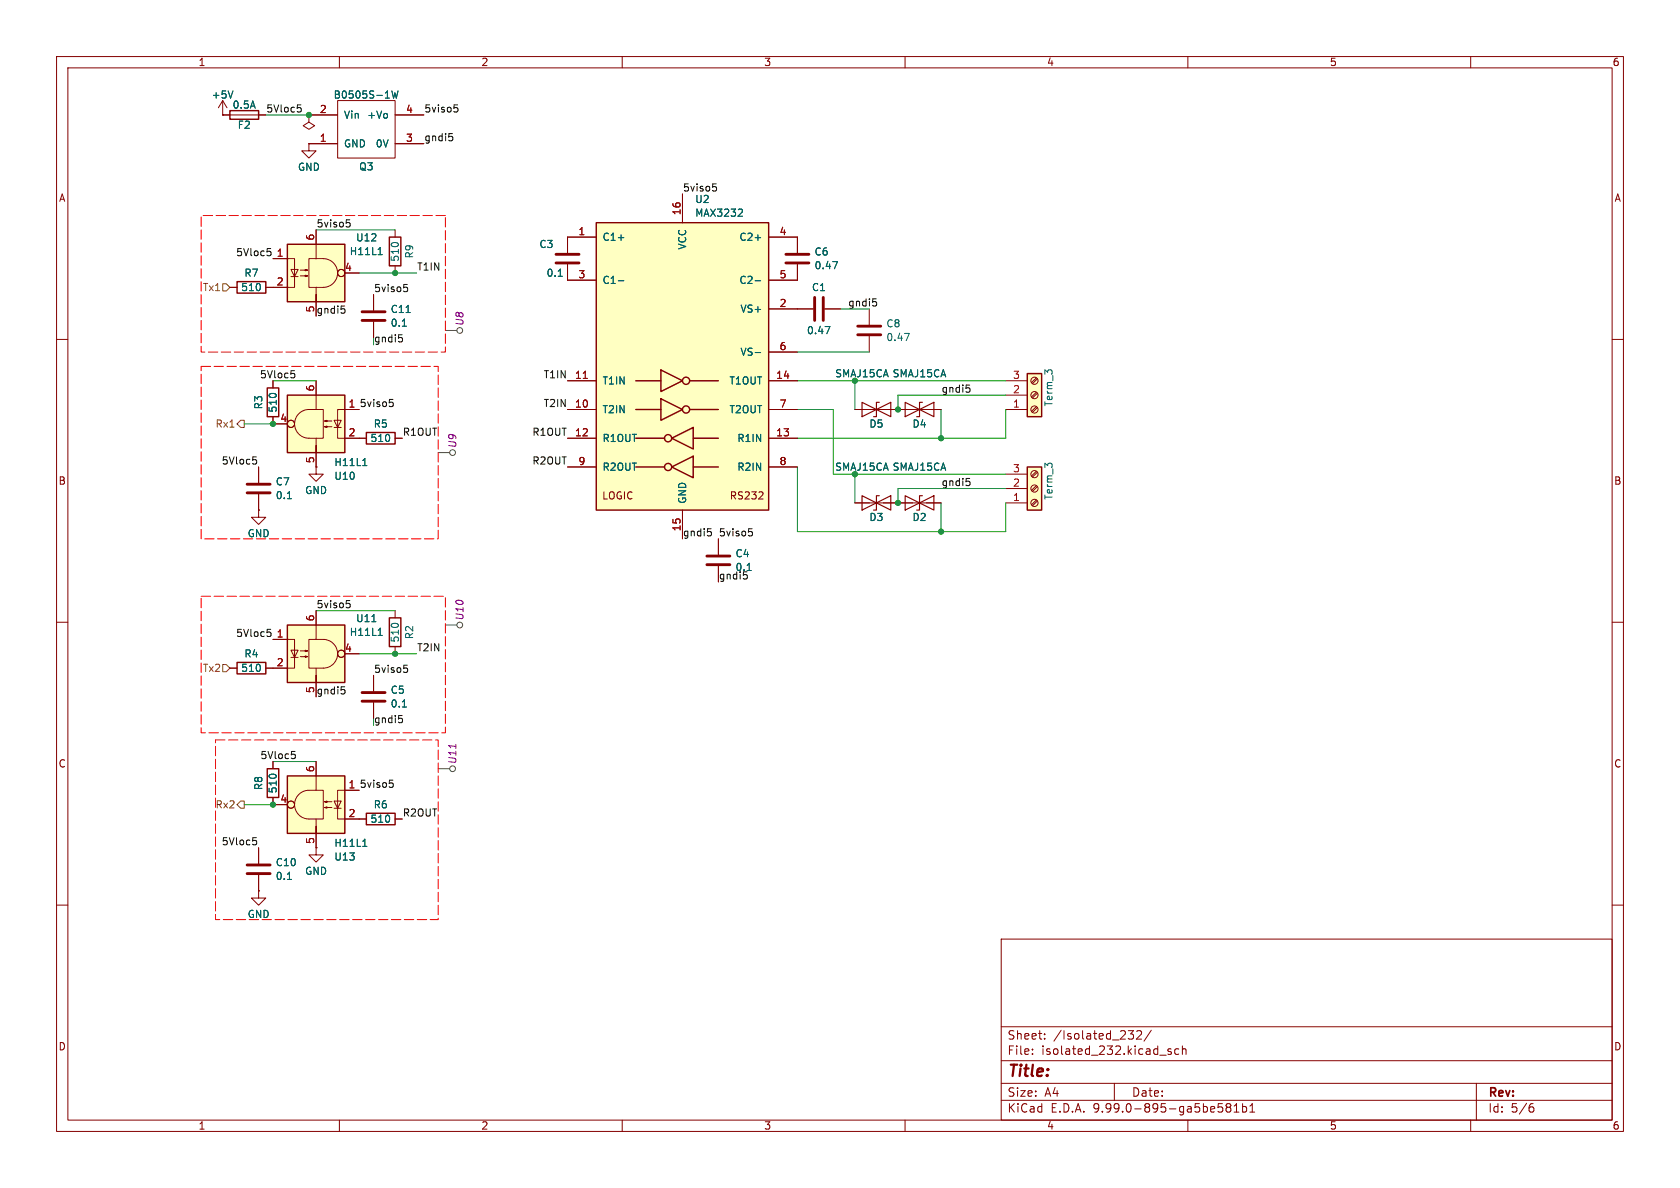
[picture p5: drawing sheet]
<svg xmlns="http://www.w3.org/2000/svg" width="297mm" height="210mm" viewBox="0 0 297 210" stroke-linecap="round" stroke-linejoin="round" font-family="sans-serif">
<g fill="none" stroke="#840000" stroke-width=".18">
<path d="M10 10h277v190h-277zM12 12h273v186h-273zM60 10v2M110 10v2M160 10v2M210 10v2M260 10v2M10 60h2M285 60h2M10 110h2M285 110h2M10 160h2"/>
<path d="M177 166h108v32h-108zM285 160h2M60 198v2M110 198v2M160 198v2M177 194.5h108M177 191.5h108M177 187.5h108M177 181.5h108M182.5 186.3v.1M182.5 185.5v.1M184.7 183.6v.1"/>
<path d="M184.7 182.8v.1M197 191.5v3M199.5 182.2h.9l-.5 .6M200.1 182.8l.3 .3v.3l-.3 .3M201 182.3l.5-.1 .2 .1 .1 .3-.9 1.1h.9M203.5 182.1l-1.3 2M207 185.5l-.3-.1-.2 .2v.2l.5 .2v.3h-.5M208.4 185.5l-.4-.1-.3 .3v.4l.1 .2h.6M209 185.5l.2-.1 .4 .1 .1 .9M209 184.9v1.5M210 198v2M215.4 195.1h.7"/>
<path d="M215.9 195.7l.3 .3v.3l-.3 .3M217 195.7l-.3-.2 .3-.4 .5 .1 .1 .2-.3 .3M217 195.7l-.3 .3 .1 .5 .2 .1 .5-.1 .1-.2-.1-.4-.2-.2M217 195.7h.3M218.2 196.6h.8M218.2 195.5l.4-.4v1.5M219.7 195.7l.4-.1 .3 .3v.4l-.2 .2h-.5M219.7 195.1v1.5M221 196.6h.8M221 195.5l.4-.4v1.5M260 198v2M261 191.5v6.5"/>
<path d="M270.6 195.7h.4l.2 .3-.1 .5-.5 .1M271 195.1l-.4 .1"/>
</g>
<path d="M50.8 137.2h10.2v10.1h-10.2z" fill="#ffffc2"/>
<path d="M50.8 137.2h10.2v10.1h-10.2z" fill="none" stroke="#840000" stroke-width=".25"/>
<g fill="none" stroke="#840000" stroke-width=".18">
<path d="M55.9 82.6v1.2h1.2l-1.2 1.3-1.3-1.3h1.3M55.9 82.6h.1M55.9 134.6v5.1M63.5 139.7h-3.8v5.1h3.8M48.3 142.2h2.5M52.8 140.5a2.54 2.54 0 0 1 1.8-.8h2.5v5.1h-2.5a2.54 2.54 0 0 1-2.3-1.6 2.54 2.54 0 0 1 .5-2.7zM55.9 144.8v2.5v-1.2M55.9 147.3v2.6M57.4 141.7l.4-.1v.3l-.4-.2h1.3M57.4 142.7l.4-.1v.3l-.4-.2h1.3M59.1 141.6h1.2l-.6 1.3zM59.1 142.9h1.2"/>
<circle cx="51.4" cy="142.2" r=".63"/>
</g>
<path d="M64.1 149.6h.8M64.4 148.5l.1-.2v1.3" fill="none" stroke="#006464" stroke-width=".18"/>
<path d="M50.8 69.9h10.2v10.1h-10.2z" fill="#ffffc2"/>
<path d="M50.8 69.9h10.2v10.1h-10.2zM41.9 117.1h5.1v2h-5.1zM47.2 135.9h2.1v5.1h-2.1z" fill="none" stroke="#840000" stroke-width=".25"/>
<g fill="none" stroke="#840000" stroke-width=".18">
<path d="M48.3 74.9h2.5M52.8 73.1a2.54 2.54 0 0 1 1.8-.7h2.5v5.1h-2.5a2.54 2.54 0 0 1-2.3-1.6 2.54 2.54 0 0 1 .5-2.8zM55.9 77.5v2.5v-1.3M55.9 67.3v5.1M57.4 74.4l.4-.1v.2l-.4-.1h1.3M57.4 75.4l.4-.1v.3l-.4-.2h1.3M59.1 74.3h1.2l-.6 1.3zM59.1 75.6h1.2M63.5 72.4h-3.8v5.1h3.8M45.7 90.2v1.2h1.3l-1.3 1.3-1.3-1.3h1.3M45.7 90.2h.1M45.7 82.6v2.7"/>
<path d="M45.7 87.4v2.8M55.9 80v2.6M40.6 118.1h1.3M47 118.1h1.3M48.3 134.6v1.3M45.7 157.5v1.3h1.3l-1.3 1.2-1.3-1.2h1.3M45.7 157.5h.1M45.7 149.9v2.8M45.7 154.7v2.8M48.3 141v1.2M55.9 149.9v1.2h1.2l-1.2 1.3-1.3-1.3h1.3M55.9 149.9h.1"/>
<circle cx="51.4" cy="74.9" r=".63"/>
</g>
<path d="M50.8 88.2h.7M64.1 82.3h.8M64.4 81.2l.1-.2v1.3M50.8 155.5h.7" fill="none" stroke="#006464" stroke-width=".18"/>
<path d="M43.7 85.6h4.1M43.7 87.1h4.1M43.7 152.9h4.1M43.7 154.4h4.1" fill="none" stroke="#840000" stroke-width=".51"/>
<path d="M50.8 110.5h10.2v10.2h-10.2z" fill="#ffffc2"/>
<path d="M50.8 110.5h10.2v10.2h-10.2zM68.8 109.2h2.1v5.1h-2.1zM64.8 143.8h5v2h-5z" fill="none" stroke="#840000" stroke-width=".25"/>
<g fill="none" stroke="#840000" stroke-width=".18">
<path d="M39.4 17.8l-.8 1.3M39.4 17.8l.7 1.3M39.4 17.8v2.5M39.4 20.3h.1M153.7 54.6v2.8M153.7 59.4v2.8M127 95.3v2.7M48.3 113h3.8v5.1h-3.8M51.4 114.9h1.3l-.6 1.3zM51.4 116.2h1.3M53.1 115.1h1.3l-.4 .1v-.3l.4 .2M53.1 116.1h1.3l-.4 .1v-.2l.4 .1"/>
<path d="M54.6 113h2.5a2.54 2.54 0 0 1 2.6 2.6 2.54 2.54 0 0 1-2.6 2.5h-2.5zM55.9 118.1v2.6v-1.3M55.9 108v5M61 115.6h2.5M66 119.4v2.8M69.8 108v1.2M69.8 114.3v1.3M127 100.1v2.8M55.9 120.7v2.5M66 124.2v2.8M63.5 144.8h1.3M69.8 144.8h1.3"/>
<circle cx="60.3" cy="115.6" r=".63"/>
</g>
<path d="M41.2 16.1l-.4 1.2M159.9 58.9h.9l-.6 1.3M65.7 109.9h.8M66.9 112.3h.7M67.1 111.2l.1-.1v1.2M132.1 100.9h.7M71.1 125h.8" fill="none" stroke="#006464" stroke-width=".18"/>
<path d="M151.6 57.7h4.1M151.6 59.2h4.1M125 98.3h4M125 99.8h4M64 122.4h4.1M64 124h4.1" fill="none" stroke="#840000" stroke-width=".51"/>
<path d="M50.8 43.2h10.2v10.1h-10.2z" fill="#ffffc2"/>
<path d="M40.6 19.6h5.1v1.5h-5.1zM41.9 49.8h5.1v2h-5.1zM50.8 43.2h10.2v10.1h-10.2zM68.8 41.9h2.1v5.1h-2.1zM47.2 68.6h2.1v5.1h-2.1zM64.8 76.5h5v2h-5z" fill="none" stroke="#840000" stroke-width=".25"/>
<g fill="none" stroke="#840000" stroke-width=".18">
<path d="M59.7 17.8h10.1v10.1h-10.1zM39.4 20.3h7.6M54.6 25.4v1.3h1.3l-1.3 1.2-1.3-1.2h1.3M54.6 25.4h.1M54.6 20.3v1.3l1 .6-1 .7-1-.7 1-.6M54.6 20.3h.1M54.6 20.3h5.1M54.6 25.4h5.1M69.8 20.3h5.1M69.8 25.4h5.1M40.6 50.8h1.3M48.3 45.7h3.8v5.1h-5.1"/>
<path d="M51.4 47.6h1.3l-.6 1.3zM51.4 48.9h1.3M53.1 47.8h1.3l-.4 .1v-.3l.4 .2M53.1 48.8h1.3l-.4 .1v-.3l.4 .2M54.6 45.7h2.5a2.54 2.54 0 0 1 2.6 2.6 2.54 2.54 0 0 1-2.6 2.5h-2.5zM55.9 50.8v2.5v-1.2M55.9 40.6v5.1M55.9 53.3v2.6M61 48.3h2.5M66 52.1v2.8M66 56.9v2.8M69.8 40.6v1.3"/>
<path d="M69.8 47v1.3M48.3 67.3v1.3M48.3 73.7v1.2M63.5 77.5h1.3M69.8 77.5h1.3M151.1 72.4h7.6M151.1 88.9h15.3"/>
<circle cx="60.3" cy="48.3" r=".63"/>
</g>
<path d="M69.3 16.1l.3 1.2 .2-.9 .3 .9 .3-1.2M66.9 45h.7M67.1 43.9l.1-.2v1.3M71.1 57.7h.8M71.8 55.2h.7" fill="none" stroke="#006464" stroke-width=".18"/>
<path d="M64 55.1h4.1M64 56.6h4.1" fill="none" stroke="#840000" stroke-width=".51"/>
<path d="M152.4 71.1l2.5 1.3-2.5 1.3zM154.9 72.4l2.6-1.3v2.6zM155.4 71.1h-.5v2.6h-.5M152.4 87.6l2.5 1.3-2.5 1.3zM154.9 88.9l2.6-1.3v2.6zM155.4 87.6h-.5v2.6h-.5M160 87.6l2.6 1.3-2.6 1.3zM162.6 88.9l2.5-1.3v2.6zM163.1 87.6h-.5v2.6h-.5" fill="none" stroke="#840000" stroke-width=".2"/>
<path d="M105.4 39.4h30.5v50.8h-30.5z" fill="#ffffc2"/>
<g fill="none" stroke="#840000" stroke-width=".25">
<path d="M105.4 39.4h30.5v50.8h-30.5zM112.4 67.3h4.4M112.4 72.4h4.4M112.4 77.5h5.1M116.8 65.4l3.8 1.9-3.8 1.9zM116.8 70.5l3.8 1.9-3.8 1.9zM118.7 77.5l3.9-1.9v3.8zM121.9 67.3h5.1M121.9 72.4h5.1M122.6 77.5h4.4M112.4 82.6h5.1M118.7 82.6l3.9-2v3.9z"/>
<path d="M122.6 82.6h4.4"/>
<circle cx="118.1" cy="77.5" r=".63"/>
<circle cx="121.3" cy="72.4" r=".63"/>
<circle cx="121.3" cy="67.3" r=".63"/>
<circle cx="118.1" cy="82.5" r=".63"/>
</g>
<g fill="none" stroke="#840000" stroke-width=".18">
<path d="M120.6 34.3v5.1M100.3 41.9h5.1M100.3 49.5h5.1M135.9 41.9h5.1M135.9 49.5h5.1M135.9 54.6h5.1M100.3 67.3h5.1M100.3 72.4h5.1M100.3 77.5h5.1M135.9 67.3h5.1M135.9 72.4h5.1M135.9 77.5h5.1"/>
<path d="M135.9 62.2h5.1M100.3 82.6h5.1M120.6 90.2v5.1M134.1 88.2h.8M134.8 87.1v.4M135.9 82.6h5.1"/>
</g>
<path d="M131 37l.3 .2-.1 .3-.7 .7h.8M109.3 42h1M109.3 49.6h1M133.5 42h1M133.5 49.6h1M133.5 62.3h1" fill="none" stroke="#006464" stroke-width=".18"/>
<path d="M103.1 66.9h.7" fill="none" stroke="#a90000" stroke-width=".18"/>
<path d="M181.6 82.6h2.5v7.6h-2.5z" fill="#ffffc2"/>
<path d="M181.6 82.6h2.5v7.6h-2.5z" fill="none" stroke="#840000" stroke-width=".25"/>
<g fill="none" stroke="#840000" stroke-width=".18">
<path d="M177.8 88.9h3.8M177.8 86.4h3.8M177.8 83.8h3.8M183.2 88.4l-.9 .8M183.2 85.9l-.9 .8M183.2 83.3l-.9 .9M183.4 88.6l-.9 .8M183.4 86l-.9 .9M183.4 83.5l-.9 .8"/>
<circle cx="182.9" cy="86.4" r=".63"/>
<circle cx="182.9" cy="83.8" r=".63"/>
<circle cx="182.9" cy="88.9" r=".63"/>
</g>
<path d="M181.6 66h2.5v7.7h-2.5z" fill="#ffffc2"/>
<path d="M181.6 66h2.5v7.7h-2.5z" fill="none" stroke="#840000" stroke-width=".25"/>
<g fill="none" stroke="#840000" stroke-width=".18">
<path d="M39.4 20.3h.1M39.4 20.3h1.2M45.7 20.3h1.3M54.6 25.4h.1M54.6 20.3h.1M54.6 20.3h5.1M54.6 25.4h5.1M69.8 20.3h5.1M69.8 25.4h5.1M120.6 34.3v5.1M40.6 50.8h1.3M47 50.8h3.8"/>
<path d="M48.3 45.7h2.5M55.9 40.6v2.6M55.9 53.3v2.6M61 48.3h2.5M66 52.1v2.8M66 56.9v2.8M100.3 46.7v2.8h5.1M105.4 41.9h-5.1v2.8M135.9 41.9h5.1v2.8M135.9 54.6h7.9M141 46.7v2.8h-5.1M145.8 54.6h2.8"/>
<path d="M48.3 73.7v1.2h2.5M48.3 67.3v1.3M55.9 67.3v2.6M61 72.4h2.5M61 77.5h3.8M69.8 77.5h1.3M100.3 72.4h5.1M100.3 67.3h5.1M100.3 77.5h5.1M135.9 72.4h5.1M135.9 67.3h5.1M135.9 77.5h5.1"/>
<path d="M135.9 62.2h5.1M151.1 72.4h2.6M156.2 72.4h10.2M177.8 72.4h3.8M177.8 69.9h3.8M177.8 67.3h3.8M183.2 71.9l-.9 .8M183.2 69.3l-.9 .9M183.2 66.8l-.9 .8M183.4 72.1l-.9 .8M183.4 69.5l-.9 .9M183.4 67l-.9 .8"/>
<path d="M45.7 90.2h.1M45.7 82.6v2.7M45.7 87.4v2.8M55.9 82.6h.1M55.9 80v2.6M100.3 82.6h5.1M120.6 90.2v5.1M127 95.3v2.7M135.9 82.6h5.1M151.1 88.9h2.6M156.2 88.9h5.1M163.8 88.9h2.6"/>
<path d="M40.6 118.1h1.3M47 118.1h3.8M48.3 113h2.5M55.9 108v2.5M61 115.6h2.5M66 119.4v2.8M127 100.1v2.8M48.3 134.6v1.3M55.9 120.7v2.5M55.9 134.6v2.6M61 139.7h2.5M66 124.2v2.8"/>
<path d="M45.7 157.5h.1M45.7 149.9v2.8M45.7 154.7v2.8M48.3 141v1.2h2.5M55.9 149.9h.1M55.9 147.3v2.6M61 144.8h3.8M69.8 144.8h1.3"/>
<circle cx="60.3" cy="48.3" r=".63"/>
<circle cx="51.4" cy="74.9" r=".63"/>
<circle cx="182.9" cy="69.8" r=".63"/>
<circle cx="182.9" cy="72.4" r=".63"/>
<circle cx="182.9" cy="67.3" r=".63"/>
<circle cx="60.3" cy="115.6" r=".63"/>
<circle cx="51.4" cy="142.2" r=".63"/>
</g>
<path d="M98.3 45h4.1M98.3 46.5h4.1M138.9 45h4.1M138.9 46.5h4.1M144 52.6v4M145.5 52.6v4" fill="none" stroke="#840000" stroke-width=".51"/>
<g fill="none" stroke="#006464" stroke-width=".18">
<path d="M41.2 16.1l-.4 1.2M69.3 16.1l.3 1.2 .2-.9 .3 .9 .3-1.2M131 37l.3 .2-.1 .3-.7 .7h.8M66.9 45h.7M67.1 43.9l.1-.2v1.3M71.1 57.7h.8M71.8 55.2h.7M98.7 48.8h.7M109.3 42h1M109.3 49.6h1M133.5 42h1M133.5 49.6h1"/>
<path d="M145.9 57.7h.8l-.5 1.3M147.2 46.2h.9l-.6 1.3M133.5 62.3h1M50.8 88.2h.7M64.1 82.3h.8M64.4 81.2l.1-.2v1.3M65.7 109.9h.8M66.9 112.3h.7M67.1 111.2l.1-.1v1.2M132.1 100.9h.7M71.1 125h.8M50.8 155.5h.7"/>
<path d="M64.1 149.6h.8M64.4 148.5l.1-.2v1.3"/>
</g>
<path d="M160 71.1l2.6 1.3-2.6 1.3zM162.6 72.4l2.5-1.3v2.6zM163.1 71.1h-.5v2.6h-.5" fill="none" stroke="#840000" stroke-width=".2"/>
<g fill="none" stroke="#484848" stroke-width=".18">
<path d="M78.7 58.4h2.1M77.5 80h2M78.7 110.5h2.1M77.5 135.9h2"/>
<circle cx="81.3" cy="58.4" r=".51"/>
<circle cx="80" cy="80" r=".51"/>
<circle cx="81.3" cy="110.5" r=".51"/>
<circle cx="80" cy="135.9" r=".51"/>
</g>
<path d="M78.7 38.1h-43.1v24.1h43.1v-24.1M35.6 64.8h41.9v30.5h-41.9v-30.5M35.6 105.4h43.1v24.1h-43.1v-24.1M38.1 130.8h39.4v31.8h-39.4v-31.8" fill="none" stroke="#f00" stroke-width=".18" stroke-dasharray="1.7 .6"/>
<path d="M39.4 50.2h.6l.6 .6-.6 .6h-.6zM42.5 74.3h.7v1.3h-.7l-.6-.7zM39.4 117.5h.6l.6 .6-.6 .6h-.6zM42.5 141.6h.7v1.3h-.7l-.6-.7z" fill="none" stroke="#725600" stroke-width=".18"/>
<g fill="none" stroke="#0f0f0f" stroke-width=".18">
<path d="M52.6 18.5h.6M52.7 19h.3l.3 .3-.1 .4-.5 .1M80.3 18.5h.6M80.4 19h.3l.3 .3-.1 .4-.5 .1M61.2 38.9h.6M61.4 39.3h.3l.2 .3-.1 .4-.4 .1M79.4 23.6h.6M79.5 24.1h.3l.2 .2v.5l-.5 .1M126 32.5h.6M126.1 33h.3l.3 .2-.1 .5-.5 .1M47.3 43.9h.6M47.4 44.4h.3l.2 .3-.1 .4-.4 .1"/>
<path d="M60.3 54.1h.6M60.5 54.6h.3l.2 .2-.1 .5-.4 .1M70.5 59.2h.6M70.6 59.7h.3l.3 .2-.2 .5h-.4M71.4 50.3h.6M71.5 50.8h.3l.3 .2-.2 .5-.4 .1M154.3 52.8h.6M154.4 53.3h.3l.3 .3-.1 .4-.5 .1M51.5 65.5h.6M51.6 66h.3l.2 .3-.1 .4-.4 .1M68.9 70.6h.6M69 71.1h.3l.2 .2-.1 .5-.4 .1"/>
<path d="M170.8 68.1h.6M170.9 68.6h.3l.3 .2-.1 .5h-.5M44.7 80.8h.6M44.8 81.3h.3l.3 .2-.1 .5h-.5M125.1 93.5h.6M125.2 94h.3l.3 .2-.1 .4-.5 .1M132.4 93.5h.6M132.5 94h.3l.2 .2-.1 .5h-.4M170.8 84.6h.6M170.9 85.1h.3l.3 .2-.1 .5h-.5M47.3 111.2h.6M47.4 111.7h.3l.2 .3-.1 .5h-.4"/>
<path d="M61.2 106.2h.6M61.4 106.7h.3l.2 .2-.1 .5h-.4M71.4 117.6h.6M71.5 118.1h.3l.3 .2-.2 .5-.4 .1M132.1 101.7v.5l-.5 .2M51.6 132.8h.6M51.7 133.3h.3l.2 .3-.1 .4-.4 .1M60.3 121.4h.6M60.5 121.9h.3l.2 .2-.1 .5-.4 .1M68.9 137.9h.6M69 138.4h.3l.2 .2v.5l-.5 .1M70.5 126.5h.6"/>
<path d="M70.6 127h.3l.3 .2-.2 .5-.4 .1M44.7 148.1h.6M44.8 148.6h.3l.3 .2-.1 .4-.5 .1"/>
</g>
<g fill="none" stroke="#009600" stroke-width=".18">
<path d="M47 20.3h7.6M55.9 40.6h13.9M63.5 48.3h10.2M148.6 54.6h5.1M43.2 74.9h5.1M48.3 67.3h7.6M141 62.2h12.7M141 72.4h6.3v11.4h30.5M141 67.3h36.8M151.1 67.3v5.1M166.4 72.4v5.1M177.8 69.9h-19.1v2.5"/>
<path d="M177.8 72.4v5.1h-36.8M141 82.6v11.4h36.8v-5.1M151.1 83.8v5.1M166.4 88.9v5.1M177.8 86.4h-19.1v2.5M55.9 108h13.9M63.5 115.6h10.2M48.3 134.6h7.6M43.2 142.2h5.1"/>
</g>
<path d="M103.1 66.9h.7" fill="none" stroke="#a90000" stroke-width=".18"/>
<g fill="#009600" stroke="#009600" stroke-width=".18">
<circle cx="166.4" cy="77.5" r=".46"/>
<circle cx="158.7" cy="72.4" r=".46"/>
<circle cx="166.4" cy="94" r=".46"/>
<circle cx="158.7" cy="88.9" r=".46"/>
<circle cx="69.8" cy="48.3" r=".46"/>
<circle cx="69.8" cy="115.6" r=".46"/>
<circle cx="48.3" cy="142.2" r=".46"/>
<circle cx="48.3" cy="74.9" r=".46"/>
<circle cx="54.6" cy="20.3" r=".46"/>
<circle cx="151.1" cy="67.3" r=".46"/>
<circle cx="151.1" cy="83.8" r=".46"/>
</g>
<text font-size="2.8" fill="#840000" x="178" y="190.9">Title:</text>
<g font-size="2.1" fill="#840000">
<text x="178" y="184">Sheet:</text>
<text x="186.2" y="184">/Isolated_232/</text>
<text x="178" y="186.7">File:</text>
<text x="184.1" y="186.7">isolated_232.kicad_sch</text>
<text x="178" y="196.9">KiCad</text>
<text x="178" y="194.1">Size:</text>
<text x="184.7" y="194.1">A4</text>
<text x="185.7" y="196.9">E.D.A.</text>
<text x="193.3" y="196.9">9.99.0-895-ga5be581b1</text>
<text x="200" y="194.1">Date:</text>
<text x="263" y="194.3">Rev:</text>
<text x="263" y="196.9">Id:</text>
<text x="267.1" y="196.9">5/6</text>
</g>
<g font-size="1.8" fill="#840000">
<text x="35" y="11.9">1</text>
<text x="85" y="11.9">2</text>
<text x="135" y="11.9">3</text>
<text x="185" y="11.9">4</text>
<text x="235" y="11.9">5</text>
<text x="285" y="11.9">6</text>
<text x="10.3" y="35.9">A</text>
<text x="285.3" y="35.9">A</text>
<text x="10.3" y="85.9">B</text>
<text x="106.4" y="88.5">LOGIC</text>
<text x="128.9" y="88.5">RS232</text>
<text x="285.3" y="85.9">B</text>
<text x="10.3" y="135.9">C</text>
<text x="285.3" y="135.9">C</text>
<text x="10.3" y="185.9">D</text>
<text x="285.3" y="185.9">D</text>
<text x="35" y="199.9">1</text>
<text x="85" y="199.9">2</text>
<text x="135" y="199.9">3</text>
<text x="185" y="199.9">4</text>
<text x="235" y="199.9">5</text>
<text x="285" y="199.9">6</text>
</g>
<g font-size="1.8" fill="#006464">
<text x="37.3" y="17.6">+5V</text>
<text x="58.9" y="17.6">B0505S-1W</text>
<text x="41" y="19.4">0.5A</text>
<text x="41.9" y="23">F2</text>
<text x="60.7" y="21.2">Vin</text>
<text x="64.8" y="21.2">+Vo</text>
<text x="60.7" y="26.3">GND</text>
<text x="66.3" y="26.3">0V</text>
<text x="52.6" y="30.4">GND</text>
<text x="63.4" y="30.3">Q3</text>
<text x="122.8" y="38.5">MAX3232</text>
<text x="122.8" y="36.1">U2</text>
<text x="61.7" y="45.3">H11L1</text>
<text x="62.9" y="42.9">U12</text>
<text x="70.7" y="46.4" transform="rotate(-90 70.7 46.4)">510</text>
<text x="73.3" y="45.8" transform="rotate(-90 73.3 45.8)">R9</text>
<text x="95.3" y="44">C3</text>
<text x="106.4" y="42.8">C1+</text>
<text x="121.5" y="44.2" transform="rotate(-90 121.5 44.2)">VCC</text>
<text x="130.6" y="42.8">C2+</text>
<text x="143.9" y="45.4">C6</text>
<text x="143.9" y="47.8">0.47</text>
<text x="42.5" y="51.7">510</text>
<text x="43.1" y="49.1">R7</text>
<text x="96.5" y="49.1">0.1</text>
<text x="106.4" y="50.4">C1-</text>
<text x="130.6" y="50.4">C2-</text>
<text x="143.4" y="51.7">C1</text>
<text x="69" y="55.5">C11</text>
<text x="69" y="58">0.1</text>
<text x="130.8" y="55.5">VS+</text>
<text x="142.6" y="59.3">0.47</text>
<text x="156.6" y="58.1">C8</text>
<text x="130.8" y="63.1">VS-</text>
<text x="156.6" y="60.5">0.47</text>
<text x="106.4" y="68.2">T1IN</text>
<text x="128.9" y="68.2">T1OUT</text>
<text x="147.6" y="66.9">SMAJ15CA SMAJ15CA</text>
<text x="186.3" y="71.9" transform="rotate(-90 186.3 71.9)">Term_3</text>
<text x="46.6" y="72.5" transform="rotate(-90 46.6 72.5)">R3</text>
<text x="49.1" y="73" transform="rotate(-90 49.1 73)">510</text>
<text x="66" y="75.8">R5</text>
<text x="106.4" y="73.3">T2IN</text>
<text x="128.9" y="73.3">T2OUT</text>
<text x="153.6" y="75.8">D5</text>
<text x="161.2" y="75.8">D4</text>
<text x="59" y="82.6">H11L1</text>
<text x="65.4" y="78.3">510</text>
<text x="106.4" y="78.3">R1OUT</text>
<text x="106.4" y="83.4">R2OUT</text>
<text x="130.3" y="78.3">R1IN</text>
<text x="130.3" y="83.4">R2IN</text>
<text x="147.6" y="83.4">SMAJ15CA SMAJ15CA</text>
<text x="48.7" y="86">C7</text>
<text x="48.7" y="88.4">0.1</text>
<text x="53.8" y="87.5">GND</text>
<text x="59" y="85">U10</text>
<text x="121.5" y="89.2" transform="rotate(-90 121.5 89.2)">GND</text>
<text x="186.3" y="88.5" transform="rotate(-90 186.3 88.5)">Term_3</text>
<text x="43.7" y="95.2">GND</text>
<text x="153.6" y="92.3">D3</text>
<text x="161.2" y="92.3">D2</text>
<text x="129.9" y="98.7">C4</text>
<text x="129.9" y="101.1">0.1</text>
<text x="61.7" y="112.6">H11L1</text>
<text x="62.9" y="110.2">U11</text>
<text x="70.7" y="113.7" transform="rotate(-90 70.7 113.7)">510</text>
<text x="73.3" y="113.1" transform="rotate(-90 73.3 113.1)">R2</text>
<text x="42.5" y="119">510</text>
<text x="43.1" y="116.4">R4</text>
<text x="69" y="122.8">C5</text>
<text x="69" y="125.3">0.1</text>
<text x="46.6" y="139.8" transform="rotate(-90 46.6 139.8)">R8</text>
<text x="49.1" y="140.3" transform="rotate(-90 49.1 140.3)">510</text>
<text x="66" y="143.1">R6</text>
<text x="59" y="149.9">H11L1</text>
<text x="65.4" y="145.6">510</text>
<text x="48.7" y="153.3">C10</text>
<text x="48.7" y="155.7">0.1</text>
<text x="53.8" y="154.9">GND</text>
<text x="59" y="152.3">U13</text>
<text x="43.7" y="162.5">GND</text>
</g>
<g font-size="1.8" fill="#0f0f0f">
<text x="47" y="20">5Vloc5</text>
<text x="74.9" y="20">5viso5</text>
<text x="74.9" y="25.1">gndi5</text>
<text x="120.6" y="33.9">5viso5</text>
<text x="55.9" y="40.3">5viso5</text>
<text x="41.6" y="45.4">5Vloc5</text>
<text x="73.7" y="47.9">T1IN</text>
<text x="66" y="51.7">5viso5</text>
<text x="55.9" y="55.5">gndi5</text>
<text x="149.9" y="54.3">gndi5</text>
<text x="45.9" y="67">5Vloc5</text>
<text x="96" y="67">T1IN</text>
<text x="166.4" y="69.5">gndi5</text>
<text x="63.5" y="72">5viso5</text>
<text x="71.1" y="77.1">R1OUT</text>
<text x="94" y="77.1">R1OUT</text>
<text x="96" y="72">T2IN</text>
<text x="39.1" y="82.2">5Vloc5</text>
<text x="94" y="82.2">R2OUT</text>
<text x="166.4" y="86">gndi5</text>
<text x="120.6" y="94.9">gndi5</text>
<text x="127" y="94.9">5viso5</text>
<text x="55.9" y="107.6">5viso5</text>
<text x="127" y="102.5">gndi5</text>
<text x="41.6" y="112.7">5Vloc5</text>
<text x="66" y="119">5viso5</text>
<text x="73.7" y="115.2">T2IN</text>
<text x="55.9" y="122.8">gndi5</text>
<text x="45.9" y="134.3">5Vloc5</text>
<text x="63.5" y="139.4">5viso5</text>
<text x="39.1" y="149.5">5Vloc5</text>
<text x="71.1" y="144.4">R2OUT</text>
</g>
<g font-size="1.8" fill="#a90000">
<text x="56.4" y="20.1">2</text>
<text x="71.7" y="20.1">4</text>
<text x="56.4" y="25.1">1</text>
<text x="71.7" y="25.1">3</text>
<text x="102.2" y="41.7">1</text>
<text x="120.4" y="38.1" transform="rotate(-90 120.4 38.1)">16</text>
<text x="137.7" y="41.7">4</text>
<text x="48.8" y="45.5">1</text>
<text x="55.6" y="42.6" transform="rotate(-90 55.6 42.6)">6</text>
<text x="48.8" y="50.5">2</text>
<text x="60.9" y="48">4</text>
<text x="102.2" y="49.3">3</text>
<text x="137.7" y="49.3">5</text>
<text x="55.6" y="55.3" transform="rotate(-90 55.6 55.3)">5</text>
<text x="137.7" y="54.4">2</text>
<text x="137.7" y="62">6</text>
<text x="55.6" y="69.3" transform="rotate(-90 55.6 69.3)">6</text>
<text x="101.6" y="67.1">11</text>
<text x="137.1" y="67.1">14</text>
<text x="179" y="69.6">2</text>
<text x="179" y="67.1">3</text>
<text x="49.5" y="74.7">4</text>
<text x="61.5" y="72.1">1</text>
<text x="61.5" y="77.2">2</text>
<text x="101.6" y="72.1">10</text>
<text x="101.6" y="77.2">12</text>
<text x="137.1" y="77.2">13</text>
<text x="137.7" y="72.1">7</text>
<text x="179" y="72.1">1</text>
<text x="55.6" y="82" transform="rotate(-90 55.6 82)">5</text>
<text x="102.2" y="82.3">9</text>
<text x="137.7" y="82.3">8</text>
<text x="179" y="83.6">3</text>
<text x="179" y="88.6">1</text>
<text x="179" y="86.1">2</text>
<text x="120.4" y="94" transform="rotate(-90 120.4 94)">15</text>
<text x="48.8" y="112.8">1</text>
<text x="55.6" y="109.9" transform="rotate(-90 55.6 109.9)">6</text>
<text x="48.8" y="117.9">2</text>
<text x="60.9" y="115.3">4</text>
<text x="55.6" y="122.6" transform="rotate(-90 55.6 122.6)">5</text>
<text x="55.6" y="136.6" transform="rotate(-90 55.6 136.6)">6</text>
<text x="49.5" y="142">4</text>
<text x="61.5" y="139.4">1</text>
<text x="55.6" y="149.3" transform="rotate(-90 55.6 149.3)">5</text>
<text x="61.5" y="144.5">2</text>
</g>
<g font-size="1.8" fill="#725600">
<text x="35.8" y="51.7">Tx1</text>
<text x="38" y="75.8">Rx1</text>
<text x="35.8" y="119">Tx2</text>
<text x="38" y="143.1">Rx2</text>
</g>
<g font-size="1.8" fill="#840084">
<text x="82.1" y="57.7" transform="rotate(-90 82.1 57.7)">U8</text>
<text x="80.9" y="79.3" transform="rotate(-90 80.9 79.3)">U9</text>
<text x="82.1" y="109.8" transform="rotate(-90 82.1 109.8)">U10</text>
<text x="80.9" y="135.2" transform="rotate(-90 80.9 135.2)">U11</text>
</g>
<g font-size="1.8" fill="#009600">
<text x="66" y="60.6">gndi5</text>
<text x="66" y="127.9">gndi5</text>
</g>
</svg>
